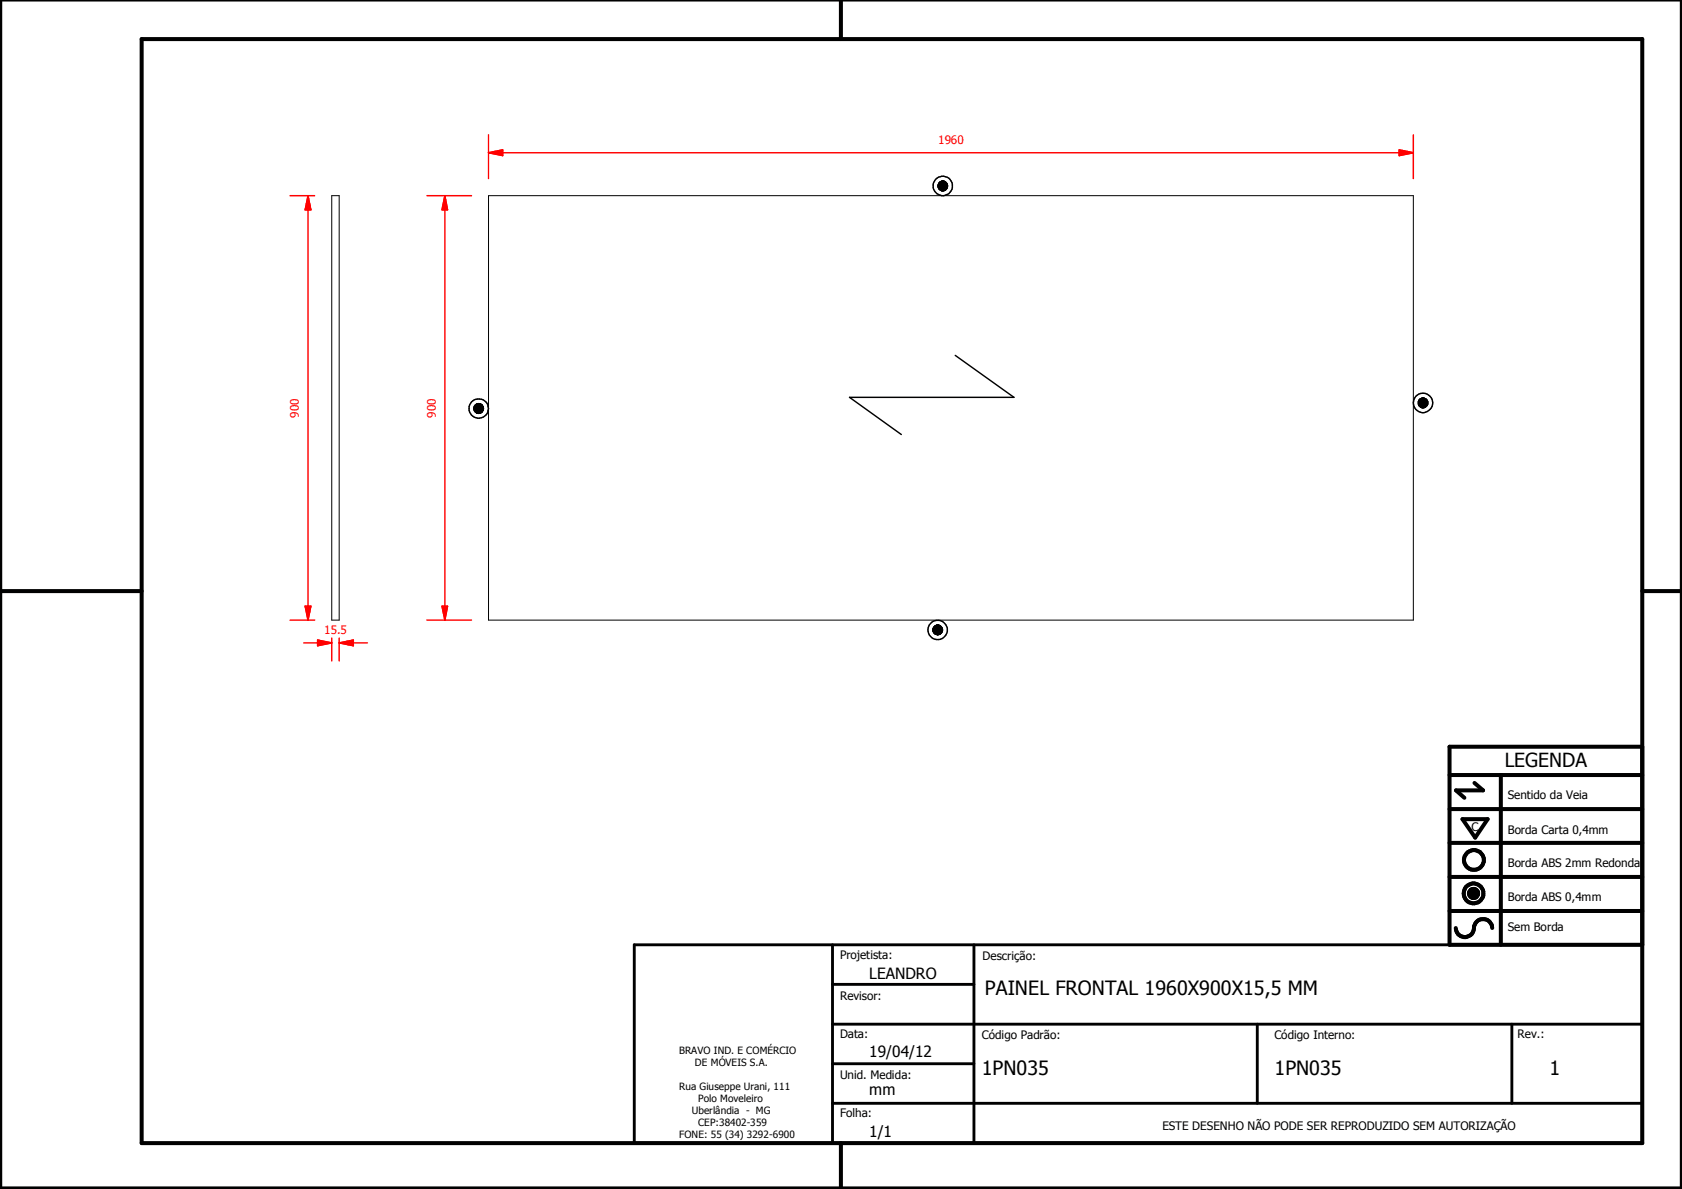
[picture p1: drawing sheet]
<svg xmlns="http://www.w3.org/2000/svg" width="297mm" height="210mm" viewBox="0 0 297 210" stroke-linecap="round" stroke-linejoin="round" font-family="sans-serif">
<g fill="none" stroke="#000" stroke-width=".18">
<path d="M58.6 34.5h1.3v75h-1.3zM86.3 34.5h163.3v75h-163.3zM165.6 32.8h1.7zM165.6 32.8h1.7v.1zM165.6 32.8l1.7 .1h-1.7zM165.6 32.9l1.7 .1zM165.7 33h1.6zM165.7 33l1.6 .1zM165.7 33.1h1.6v.1zM165.7 33.1l1.6 .1h-1.6zM165.7 32.6l1.6 .2h-1.7zM165.7 32.6h1.6v.2z"/>
<path d="M165.7 32.6h1.6zM165.7 33.2h1.6zM165.7 33.2l1.5 .1zM165.7 32.5l1.6 .1zM165.8 33.3h1.4zM165.8 32.4l1.5 .1h-1.6zM165.8 32.4h1.4l.1 .1zM165.8 33.3l1.3 .1zM165.8 32.3l1.4 .1zM165.9 33.4h1.2zM165.9 33.4h1.1zM165.9 32.3h1.3h-1.4z"/>
<path d="M165.9 32.3h1.3zM165.9 33.4l1.1 .1zM165.9 32.2l1.2 .1h-1.2zM165.9 32.2l1.2 .1zM165.9 32.2h1.1zM166 33.5h1zM166 33.5l.9 .1zM166 32.1l1 .1zM166.1 33.6h.8zM166.1 33.6h.7zM166.1 32.1h.9zM166.1 32.1h.8z"/>
<path d="M166.2 33.6h.6zM166.2 33.6l.5 .1zM166.2 32l.7 .1zM166.2 32h.6zM166.2 33.7h.5zM166.2 32h.5zM166.3 33.7h.4zM166.3 33.7h.3zM166.3 32h.4zM166.4 33.7h.2zM166.4 32h.3zM166.4 32h.2z"/>
<path d="M83.7 72h1.7v.1zM83.7 72l1.7 .1h-1.7zM83.7 72.1l1.7 .1zM83.7 72.2l1.7 .1zM83.7 72.3h1.7zM83.7 72.3l1.6 .1zM83.7 72.4h1.6zM83.7 72.4l1.6 .1zM83.7 72h1.7zM83.7 71.8l1.7 .2h-1.7zM83.7 71.8h1.6l.1 .2zM83.8 72.5h1.5z"/>
<path d="M83.8 72.5l1.4 .1zM83.8 71.8h1.5h-1.6zM83.8 71.8h1.5zM83.8 71.7l1.5 .1zM83.9 72.6h1.3zM83.9 72.6l1.3 .1zM83.9 71.6l1.4 .1h-1.5zM83.9 71.6l1.4 .1zM83.9 72.7h1.3zM83.9 72.7h1.2zM83.9 71.5l1.3 .1h-1.3zM83.9 71.5l1.3 .1z"/>
<path d="M83.9 71.5h1.3zM84 72.7h1.1zM84 72.7l1 .1zM84 71.5h1.2zM84 72.8h1zM84 72.8l1 .1zM84 71.5h1.1zM84.1 72.9h.9zM84.1 72.9h.8zM84.1 71.4l.9 .1h-1zM84.1 71.4l.9 .1zM84.1 71.4h.9z"/>
<path d="M84.2 72.9h.7zM84.2 72.9h.6zM84.2 71.3l.8 .1zM84.2 71.3h.7zM84.3 72.9h.5zM84.3 72.9h.4zM84.3 71.3h.6zM84.3 71.3h.5zM84.4 72.9h.3zM84.4 72.9l.2 .1zM84.4 71.3h.4zM84.4 71.3h.3z"/>
<path d="M84.5 73h.1zM84.5 71.3h.2zM84.5 71.3h.1zM250.5 71l1.6 .1zM250.5 71.1l1.6 .1zM250.5 71.2l1.6 .1zM250.5 71.3l1.6 .1zM250.5 71.4h1.6zM250.5 71.4l1.5 .1zM250.5 71h1.6zM250.5 70.9l1.6 .1zM250.5 71.5h1.5z"/>
<path d="M250.5 70.8l1.6 .1h-1.6zM250.5 70.8l1.6 .1zM250.6 71.5h1.4zM250.6 71.5l1.4 .1zM250.6 70.7l1.4 .1h-1.5zM250.6 70.7l1.4 .1zM250.6 71.6h1.4zM250.6 71.6l1.3 .1zM250.6 70.6l1.4 .1h-1.4zM250.6 70.6l1.4 .1zM250.7 71.7h1.2zM250.7 71.7l1.2 .1z"/>
<path d="M250.7 70.6h1.3zM250.7 71.8h1.2zM250.7 71.8h1.1zM250.7 70.5l1.2 .1h-1.2zM250.7 70.5l1.2 .1zM250.8 71.8h1zM250.8 70.4l1.1 .1zM250.8 70.4h1zM250.9 71.8h.9zM250.9 71.8l.7 .1zM250.9 70.4h.9zM250.9 71.9h.7z"/>
<path d="M250.9 71.9h.6zM250.9 70.4h.7zM251 71.9h.5zM251 71.9l.5 .1zM251 70.3l.6 .1zM251 70.3h.5zM251.1 72h.4zM251.1 72h.3zM251.1 70.3h.4zM251.2 72h.2zM251.2 70.3h.3zM251.2 70.3h.2z"/>
<path d="M164.8 111.1l1.7 .1zM164.8 111.2l1.7 .1zM164.8 111.3h1.7zM164.8 111.3l1.6 .1zM164.8 111.4l1.6 .1zM164.8 111l1.7 .1zM164.8 111.5h1.6zM164.8 111.5l1.5 .1zM164.8 111h1.6h-1.6zM164.8 111h1.6zM164.8 110.9l1.6 .1zM164.9 111.6h1.4z"/>
<path d="M164.9 111.6l1.4 .1zM164.9 110.8l1.5 .1h-1.6zM164.9 110.8l1.5 .1zM164.9 111.7h1.4zM164.9 111.7l1.3 .1zM164.9 110.7l1.4 .1h-1.4zM164.9 110.7l1.4 .1zM165 111.8h1.2zM165 110.6l1.3 .1h-1.4zM165 110.6l1.3 .1zM165 111.8l1.1 .1zM165 110.6h1.2z"/>
<path d="M165.1 111.9h1zM165.1 111.9h.9zM165.1 110.5l1.1 .1zM165.1 110.5h1zM165.2 111.9h.8zM165.2 111.9l.7 .1zM165.2 110.5h.9zM165.2 110.5h.8zM165.3 112h.6zM165.3 110.4l.7 .1zM165.3 110.4h.6zM165.3 112h.5z"/>
<path d="M165.4 112h.4zM165.4 112l.3 .1zM165.4 110.4h.5zM165.4 110.4h.4zM165.5 112.1h.2zM165.5 110.4h.3zM165.5 110.4h.2zM259.4 157.6l1.6 .1zM259.4 157.7l1.6 .1zM259.4 157.8l1.6 .1zM259.4 157.9h1.6v.1zM259.4 157.9l1.6 .1h-1.5z"/>
<path d="M259.4 157.6h1.6zM259.5 158h1.5zM259.5 158l1.4 .1zM259.5 157.5l1.5 .1h-1.6zM259.5 157.5l1.5 .1zM259.5 158.1h1.4zM259.5 157.4l1.5 .1h-1.5zM259.5 157.4l1.5 .1zM259.5 158.1l1.4 .1zM259.5 157.3l1.4 .1h-1.4zM259.5 157.3l1.4 .1zM259.6 158.2h1.3z"/>
<path d="M259.6 158.2h1.2zM259.6 157.2l1.3 .1h-1.4zM259.6 157.2l1.3 .1zM259.6 158.2l1.2 .1zM259.6 157.2h1.3zM259.7 158.3h1.1zM259.7 158.3l1 .1zM259.7 157.1l1.1 .1h-1.2zM259.7 157.1l1.1 .1zM259.7 157.1h1.1zM259.8 158.4h.9zM259.8 158.4h.8z"/>
<path d="M259.8 157.1h1zM259.8 157.1h.9zM259.8 158.4l.8 .1zM259.8 157l.9 .1zM259.8 157h.8zM259.9 158.5h.7zM259.9 158.5h.6zM259.9 157h.7zM260 158.5h.5zM260 158.5h.4zM260 157h.6zM260.1 158.5h.3z"/>
<path d="M260.1 158.5h.2zM260.1 156.9l.4 .1zM260.1 156.9h.3zM260.1 156.9h.2z"/>
</g>
<g fill="#000">
<path d="M165.7 32.6l1.6 .2h-1.7zM165.7 32.6h1.6v.2zM165.7 32.6h1.6zM165.7 32.5l1.6 .1zM165.8 32.4l1.5 .1h-1.6zM165.8 32.4h1.4l.1 .1zM165.8 32.3l1.4 .1zM165.9 32.3h1.3h-1.4zM165.9 32.3h1.3zM165.9 32.2l1.2 .1h-1.2zM165.9 32.2l1.2 .1zM165.9 32.2h1.1z"/>
<path d="M166 32.1l1 .1zM166.1 32.1h.9zM166.1 32.1h.8zM166.2 32l.7 .1zM166.2 32h.6zM166.2 32h.5zM166.3 32h.4zM166.4 32h.3zM166.4 32h.2zM166.3 33.7h.3zM166.4 33.7h.2zM166.2 33.7h.5z"/>
<path d="M166.3 33.7h.4zM166.2 33.6l.5 .1zM166.1 33.6h.7zM166.2 33.6h.6zM166 33.5l.9 .1zM166.1 33.6h.8zM165.9 33.4l1.1 .1zM166 33.5h1zM165.9 33.4h1.1zM165.8 33.3l1.3 .1zM165.9 33.4h1.2zM165.8 33.3h1.4z"/>
<path d="M165.7 33.2l1.5 .1zM165.7 33.1l1.6 .1h-1.6zM165.7 33.2h1.6zM165.7 33l1.6 .1zM165.7 33.1h1.6v.1zM165.6 32.8h1.7zM165.6 32.8h1.7v.1zM165.6 32.8l1.7 .1h-1.7zM165.6 32.9l1.7 .1zM165.7 33h1.6zM83.7 72h1.7zM83.7 71.8l1.7 .2h-1.7z"/>
<path d="M83.7 71.8h1.6l.1 .2zM83.8 71.8h1.5h-1.6zM83.8 71.8h1.5zM83.8 71.7l1.5 .1zM83.9 71.6l1.4 .1h-1.5zM83.9 71.6l1.4 .1zM83.9 71.5l1.3 .1h-1.3zM83.9 71.5l1.3 .1zM83.9 71.5h1.3zM84 71.5h1.2zM84 71.5h1.1zM84.1 71.4l.9 .1h-1z"/>
<path d="M84.1 71.4l.9 .1zM84.1 71.4h.9zM84.2 71.3l.8 .1zM84.2 71.3h.7zM84.3 71.3h.6zM84.3 71.3h.5zM84.4 71.3h.4zM84.4 71.3h.3zM84.5 71.3h.2zM84.5 71.3h.1zM84.4 72.9l.2 .1zM84.5 73h.1z"/>
<path d="M84.3 72.9h.4zM84.4 72.9h.3zM84.2 72.9h.6zM84.3 72.9h.5zM84.1 72.9h.8zM84.2 72.9h.7zM84 72.8l1 .1zM84.1 72.9h.9zM84 72.7l1 .1zM84 72.8h1zM83.9 72.7h1.2zM84 72.7h1.1z"/>
<path d="M83.9 72.6l1.3 .1zM83.9 72.7h1.3zM83.8 72.5l1.4 .1zM83.9 72.6h1.3zM83.8 72.5h1.5zM83.7 72.4l1.6 .1zM83.7 72.3l1.6 .1zM83.7 72.4h1.6zM83.7 72h1.7v.1zM83.7 72l1.7 .1h-1.7zM83.7 72.1l1.7 .1zM83.7 72.2l1.7 .1z"/>
<path d="M83.7 72.3h1.7zM250.5 71h1.6zM250.5 70.9l1.6 .1zM250.5 70.8l1.6 .1h-1.6zM250.5 70.8l1.6 .1zM250.6 70.7l1.4 .1h-1.5zM250.6 70.7l1.4 .1zM250.6 70.6l1.4 .1h-1.4zM250.6 70.6l1.4 .1zM250.7 70.6h1.3zM250.7 70.5l1.2 .1h-1.2zM250.7 70.5l1.2 .1z"/>
<path d="M250.8 70.4l1.1 .1zM250.8 70.4h1zM250.9 70.4h.9zM250.9 70.4h.7zM251 70.3l.6 .1zM251 70.3h.5zM251.1 70.3h.4zM251.2 70.3h.3zM251.2 70.3h.2zM251.1 72h.3zM251.2 72h.2zM251 71.9l.5 .1z"/>
<path d="M251.1 72h.4zM250.9 71.9h.6zM251 71.9h.5zM250.9 71.8l.7 .1zM250.9 71.9h.7zM250.8 71.8h1zM250.9 71.8h.9zM250.7 71.8h1.1zM250.7 71.7l1.2 .1zM250.7 71.8h1.2zM250.6 71.6l1.3 .1zM250.7 71.7h1.2z"/>
<path d="M250.6 71.5l1.4 .1zM250.6 71.6h1.4zM250.5 71.4l1.5 .1zM250.5 71.5h1.5zM250.6 71.5h1.4zM250.5 71l1.6 .1zM250.5 71.1l1.6 .1zM250.5 71.2l1.6 .1zM250.5 71.3l1.6 .1zM250.5 71.4h1.6zM164.8 111l1.7 .1zM164.8 111h1.6h-1.6z"/>
<path d="M164.8 111h1.6zM164.8 110.9l1.6 .1zM164.9 110.8l1.5 .1h-1.6zM164.9 110.8l1.5 .1zM164.9 110.7l1.4 .1h-1.4zM164.9 110.7l1.4 .1zM165 110.6l1.3 .1h-1.4zM165 110.6l1.3 .1zM165 110.6h1.2zM165.1 110.5l1.1 .1zM165.1 110.5h1zM165.2 110.5h.9z"/>
<path d="M165.2 110.5h.8zM165.3 110.4l.7 .1zM165.3 110.4h.6zM165.4 110.4h.5zM165.4 110.4h.4zM165.5 110.4h.3zM165.5 110.4h.2zM165.4 112l.3 .1zM165.5 112.1h.2zM165.3 112h.5zM165.4 112h.4zM165.3 112h.6z"/>
<path d="M165.2 111.9l.7 .1zM165.1 111.9h.9zM165.2 111.9h.8zM165 111.8l1.1 .1zM165.1 111.9h1zM165 111.8h1.2zM164.9 111.7l1.3 .1zM164.9 111.6l1.4 .1zM164.9 111.7h1.4zM164.8 111.5l1.5 .1zM164.9 111.6h1.4zM164.8 111.5h1.6z"/>
<path d="M164.8 111.3l1.6 .1zM164.8 111.4l1.6 .1zM164.8 111.1l1.7 .1zM164.8 111.2l1.7 .1zM164.8 111.3h1.7zM259.4 157.6h1.6zM259.5 157.5l1.5 .1h-1.6zM259.5 157.5l1.5 .1zM259.5 157.4l1.5 .1h-1.5zM259.5 157.4l1.5 .1zM259.5 157.3l1.4 .1h-1.4zM259.5 157.3l1.4 .1z"/>
<path d="M259.6 157.2l1.3 .1h-1.4zM259.6 157.2l1.3 .1zM259.6 157.2h1.3zM259.7 157.1l1.1 .1h-1.2zM259.7 157.1l1.1 .1zM259.7 157.1h1.1zM259.8 157.1h1zM259.8 157.1h.9zM259.8 157l.9 .1zM259.8 157h.8zM259.9 157h.7zM260 157h.6z"/>
<path d="M260.1 156.9l.4 .1zM260.1 156.9h.3zM260.1 156.9h.2zM260.1 158.5h.2zM260 158.5h.4zM260.1 158.5h.3zM259.9 158.5h.6zM260 158.5h.5zM259.8 158.4l.8 .1zM259.9 158.5h.7zM259.8 158.4h.8zM259.7 158.3l1 .1z"/>
<path d="M259.8 158.4h.9zM259.6 158.2l1.2 .1zM259.7 158.3h1.1zM259.6 158.2h1.2zM259.5 158.1l1.4 .1zM259.6 158.2h1.3zM259.5 158l1.4 .1zM259.5 158.1h1.4zM259.4 157.9l1.6 .1h-1.5zM259.5 158h1.5zM259.4 157.6l1.6 .1zM259.4 157.7l1.6 .1z"/>
<path d="M259.4 157.8l1.6 .1zM259.4 157.9h1.6v.1z"/>
</g>
<g fill="none" stroke="#000" stroke-width=".71">
<path d="M148.5 0v6.9M297 -.1v209.9h-297v-209.9M25 6.9h265v194.9h-265zM0 104.4h25M290 104.4h7M256 136.8h34M260.4 138.2l1.5 1.3h-4.8l1.5 1.3M265 136.8v30M290 131.8h-34v35h34M256 154.8h34M256 148.8h34M256 142.8h34"/>
<path d="M258.3 144.6h4.4l-2.2 3.3zM256 160.8h34M257.1 163.8a1.62 1.62 0 0 0 1.8 1.6 1.62 1.62 0 0 0 1.4-1.9 1.63 1.63 0 0 1 1.7-1.2 1.63 1.63 0 0 1 1.5 1.5M148.5 201.8v8"/>
<circle cx="260.2" cy="157.7" r="1.76"/>
<circle cx="260.2" cy="157.7" r=".82"/>
<circle cx="260.3" cy="151.8" r="1.76"/>
</g>
<path d="M112 166.8h178v35h-178zM147 173.8h25M147 166.8v35M172 166.8v35M147 194.8h143M147 180.8h143M147 187.8h25M222 180.8v14M267 180.8v14" fill="none" stroke="#000" stroke-width=".51"/>
<path d="M168.7 62.7l10.4 7.4h-29.1l9.2 6.6" fill="none" stroke="#000" stroke-width=".25"/>
<path d="M86.3 27h2.5" fill="none" stroke="#f00" stroke-width=".25"/>
<path d="M86.3 27l2.5-.5v1z" fill="#f00"/>
<path d="M86.3 27l2.5-.5v1zM247.1 27h2.5" fill="none" stroke="#f00" stroke-width=".25"/>
<path d="M247.1 26.5l2.5 .5-2.5 .5z" fill="#f00"/>
<path d="M86.3 23.8v7.7M88.8 27h158.3M247.1 26.5l2.5 .5-2.5 .5zM249.6 23.8v7.7M78.6 107v2.5" fill="none" stroke="#f00" stroke-width=".25"/>
<path d="M78.1 107h.9l-.4 2.5z" fill="#f00"/>
<path d="M78.6 34.5v2.5M78.1 107h.9l-.4 2.5z" fill="none" stroke="#f00" stroke-width=".25"/>
<path d="M78.6 34.5l.4 2.5h-.9z" fill="#f00"/>
<path d="M75.4 34.5h7.9M78.6 34.5l.4 2.5h-.9zM78.6 37v70M56.1 113.5h2.5M75.4 109.5h7.9" fill="none" stroke="#f00" stroke-width=".25"/>
<g fill="none" stroke="#000" stroke-width=".25">
<circle cx="166.5" cy="32.9" r=".83"/>
<circle cx="166.5" cy="32.8" r="1.71"/>
<circle cx="84.5" cy="72.1" r="1.71"/>
<circle cx="84.5" cy="72.1" r=".85"/>
<circle cx="251.3" cy="71.1" r="1.71"/>
<circle cx="251.3" cy="71.1" r=".85"/>
<circle cx="165.6" cy="111.2" r=".84"/>
<circle cx="165.6" cy="111.2" r="1.72"/>
</g>
<path d="M56.1 113l2.5 .5-2.5 .5z" fill="#f00"/>
<path d="M56.1 113l2.5 .5-2.5 .5zM59.9 113.5h2.5" fill="none" stroke="#f00" stroke-width=".25"/>
<path d="M59.9 113.5l2.5-.5v1z" fill="#f00"/>
<path d="M53.6 113.5h2.5M54.4 107v2.5M58.6 112.6v4.1M59.9 113.5l2.5-.5v1zM59.9 112.6v4.1M62.4 113.5h2.5" fill="none" stroke="#f00" stroke-width=".25"/>
<path d="M53.9 107h1l-.5 2.5z" fill="#f00"/>
<path d="M54.4 34.5v2.5M53.9 107h1l-.5 2.5z" fill="none" stroke="#f00" stroke-width=".25"/>
<path d="M54.4 34.5l.5 2.5h-1z" fill="#f00"/>
<path d="M51.2 34.5h4.4M54.4 34.5l.5 2.5h-1zM54.4 37v70M51.2 109.5h4.4" fill="none" stroke="#f00" stroke-width=".25"/>
<g font-size="3.5">
<text x="173.9" y="175.7">PAINEL FRONTAL 1960X900X15,5 MM</text>
<text x="173.4" y="189.7">1PN035</text>
<text x="225.1" y="189.7">1PN035</text>
<text x="273.6" y="189.7">1</text>
</g>
<text font-size="3.4" x="265.7" y="135.4">LEGENDA</text>
<g font-size="2.7">
<text x="153.5" y="172.8">LEANDRO</text>
<text x="153.5" y="186.6">19/04/12</text>
<text x="153.5" y="193.4">mm</text>
<text x="153.5" y="200.8">1/1</text>
</g>
<g font-size="2.1" fill="#f00">
<text x="165.7" y="25.4">1960</text>
<text x="52.8" y="73.7" transform="rotate(-90 52.8 73.7)">900</text>
<text x="77" y="73.7" transform="rotate(-90 77 73.7)">900</text>
<text x="57.3" y="111.8">15.5</text>
</g>
<g font-size="2.1">
<text x="266.3" y="141.1">Sentido da Veia</text>
<text x="259.8" y="146.7">C</text>
<text x="266.3" y="147.2">Borda Carta 0,4mm</text>
<text x="266.3" y="153.1">Borda ABS 2mm Redonda</text>
<text x="266.3" y="159">Borda ABS 0,4mm</text>
<text x="266.3" y="164.4">Sem Borda</text>
<text x="148.4" y="169.3">Projetista:</text>
<text x="173.5" y="169.5">Descrição:</text>
<text x="148.4" y="176.6">Revisor:</text>
<text x="148.4" y="183.2">Data:</text>
<text x="173.4" y="183.3">Código Padrão:</text>
<text x="225.1" y="183.3">Código Interno:</text>
<text x="268" y="183.2">Rev.:</text>
<text x="148.4" y="190.5">Unid. Medida:</text>
<text x="148.4" y="197.2">Folha:</text>
<text x="205.3" y="199.5">ESTE DESENHO NÃO PODE SER REPRODUZIDO SEM AUTORIZAÇÃO</text>
</g>
<g font-size="1.8">
<text x="119.9" y="186">BRAVO IND. E COMÉRCIO</text>
<text x="122.7" y="188.1">DE MÓVEIS S.A.</text>
<text x="119.9" y="192.4">Rua Giuseppe Urani, 111</text>
<text x="122.2" y="196.7">Uberlândia - MG</text>
<text x="123.3" y="194.6">Polo Moveleiro</text>
<text x="119.9" y="201">FONE: 55 (34) 3292-6900</text>
<text x="123.3" y="198.8">CEP:38402-359</text>
</g>
</svg>
